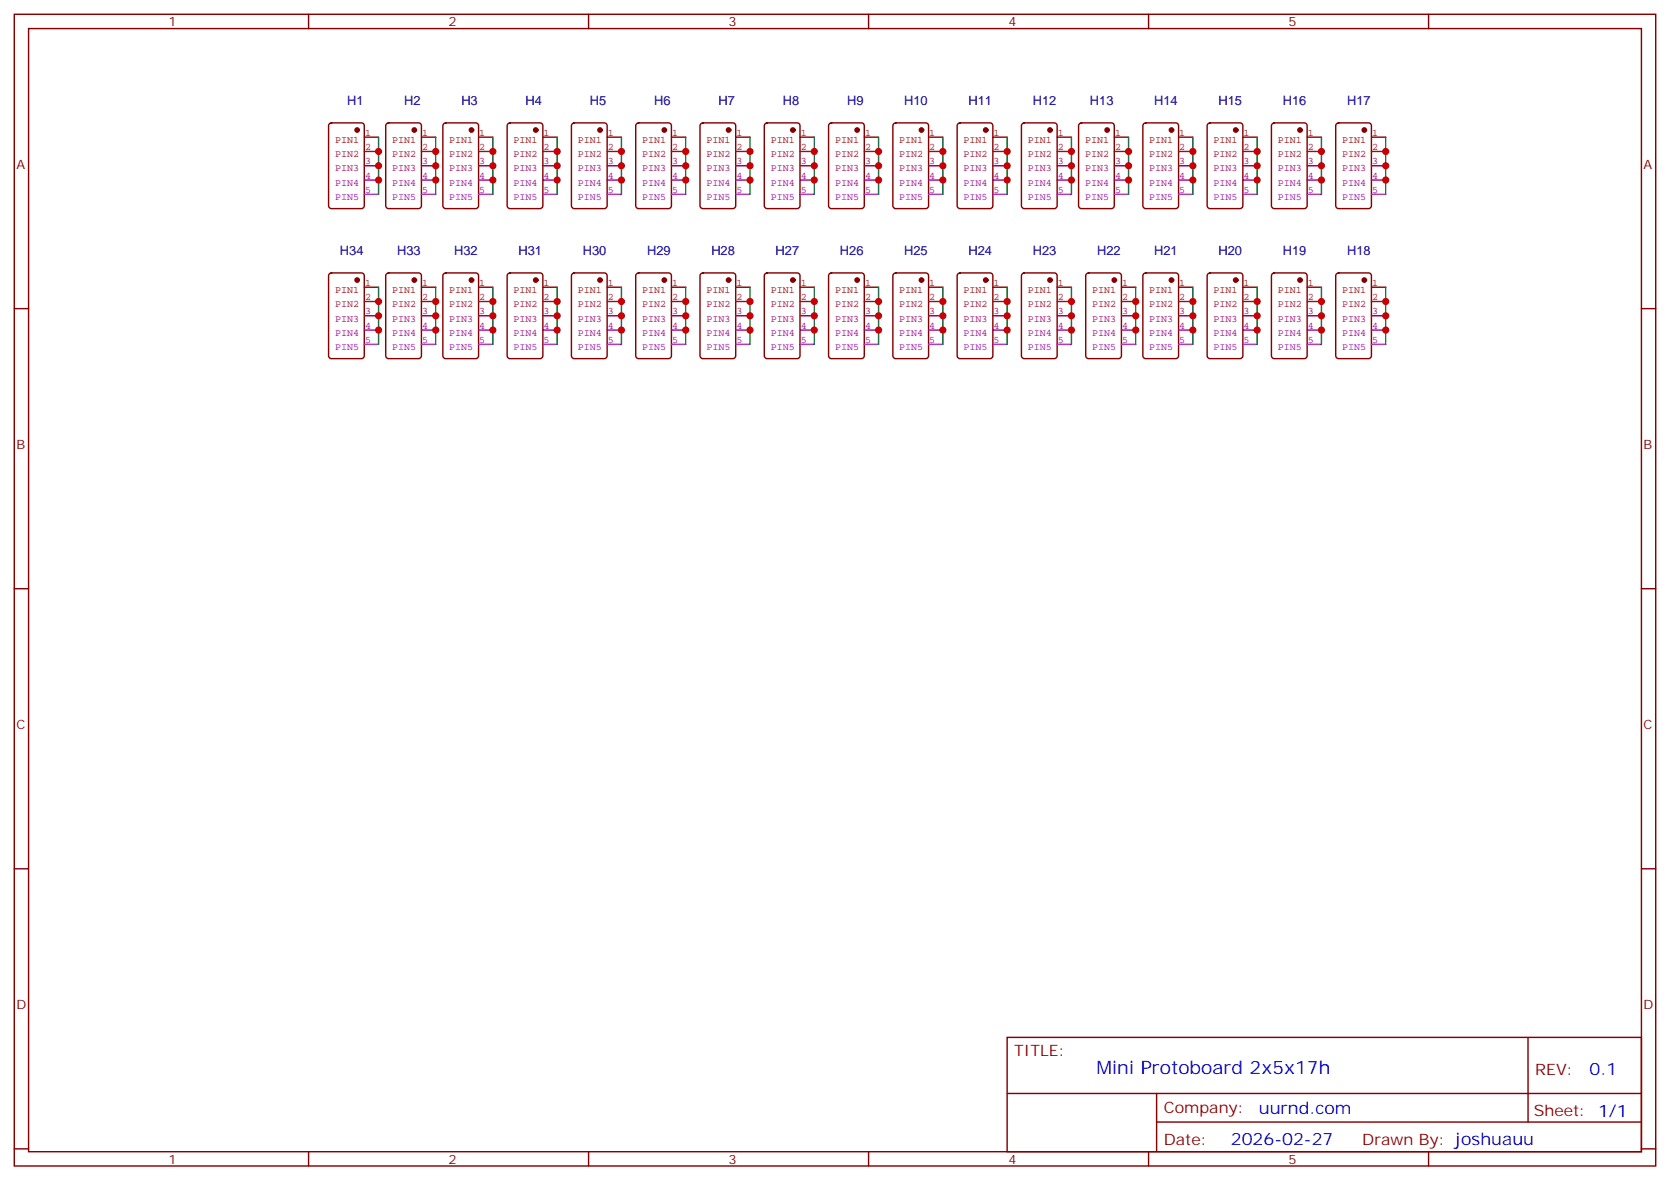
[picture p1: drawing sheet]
<svg xmlns="http://www.w3.org/2000/svg" width="412mm" height="292mm" viewBox="0 0 412 292" stroke-linecap="round" stroke-linejoin="round" font-family="sans-serif">
<g fill="none" stroke="#870000" stroke-width=".35">
<path d="M3.5 3.5h405.4v284.4h-405.4zM7.1 7.1h398.2v277.2h-398.2zM76.2 3.5v3.6M145.3 3.5v3.6M214.5 3.5v3.6M283.6 3.5v3.6M352.8 3.5v3.6M81.4 30.5l.4-.2h7.5a.71 .71 0 0 1 .7 .7v19.8a.76 .76 0 0 1-.7 .7h-7.5a.76 .76 0 0 1-.7-.7v-19.8zM95.5 30.5l.5-.2h7.4a.71 .71 0 0 1 .7 .7v19.8a.76 .76 0 0 1-.7 .7h-7.4a.76 .76 0 0 1-.8-.7v-19.8zM109.6 30.5l.5-.2h7.4a.71 .71 0 0 1 .7 .7v19.8a.76 .76 0 0 1-.7 .7h-7.4a.76 .76 0 0 1-.7-.7v-19.8zM125.5 30.5l.4-.2h7.4a.71 .71 0 0 1 .8 .7v19.8a.76 .76 0 0 1-.8 .7h-7.4a.76 .76 0 0 1-.7-.7v-19.8zM141.3 30.5l.5-.2h7.4a.71 .71 0 0 1 .7 .7v19.8a.76 .76 0 0 1-.7 .7h-7.4a.76 .76 0 0 1-.7-.7v-19.8z"/>
<path d="M157.2 30.5l.5-.2h7.4a.71 .71 0 0 1 .7 .7v19.8a.76 .76 0 0 1-.7 .7h-7.4a.76 .76 0 0 1-.7-.7v-19.8zM173.1 30.5l.5-.2h7.4a.71 .71 0 0 1 .7 .7v19.8a.76 .76 0 0 1-.7 .7h-7.4a.76 .76 0 0 1-.7-.7v-19.8zM189 30.5l.4-.2h7.4a.71 .71 0 0 1 .8 .7v19.8a.76 .76 0 0 1-.8 .7h-7.4a.76 .76 0 0 1-.7-.7v-19.8zM204.8 30.5l.5-.2h7.4a.71 .71 0 0 1 .7 .7v19.8a.76 .76 0 0 1-.7 .7h-7.4a.76 .76 0 0 1-.7-.7v-19.8zM220.7 30.5l.5-.2h7.4a.71 .71 0 0 1 .7 .7v19.8a.76 .76 0 0 1-.7 .7h-7.4a.76 .76 0 0 1-.7-.7v-19.8zM236.6 30.5l.5-.2h7.4a.71 .71 0 0 1 .7 .7v19.8a.76 .76 0 0 1-.7 .7h-7.4a.76 .76 0 0 1-.7-.7v-19.8zM252.5 30.5l.4-.2h7.4a.71 .71 0 0 1 .8 .7v19.8a.76 .76 0 0 1-.8 .7h-7.4a.76 .76 0 0 1-.7-.7v-19.8zM266.6 30.5l.5-.2h7.4a.71 .71 0 0 1 .7 .7v19.8a.76 .76 0 0 1-.7 .7h-7.4a.76 .76 0 0 1-.8-.7v-19.8zM282.5 30.5l.4-.2h7.4a.71 .71 0 0 1 .7 .7v19.8a.76 .76 0 0 1-.7 .7h-7.4a.76 .76 0 0 1-.7-.7v-19.8zM298.3 30.5l.5-.2h7.4a.71 .71 0 0 1 .7 .7v19.8a.76 .76 0 0 1-.7 .7h-7.4a.76 .76 0 0 1-.7-.7v-19.8zM314.2 30.5l.5-.2h7.4a.71 .71 0 0 1 .7 .7v19.8a.76 .76 0 0 1-.7 .7h-7.4a.76 .76 0 0 1-.7-.7v-19.8zM330.1 30.5l.5-.2h7.4a.71 .71 0 0 1 .7 .7v19.8a.76 .76 0 0 1-.7 .7h-7.4a.76 .76 0 0 1-.8-.7v-19.8z"/>
<path d="M3.5 76.2h3.6M81.4 67.6l.4-.2h7.5a.71 .71 0 0 1 .7 .7v19.7a.76 .76 0 0 1-.7 .7h-7.5a.76 .76 0 0 1-.7-.7v-19.7zM95.5 67.6l.5-.2h7.4a.71 .71 0 0 1 .7 .7v19.7a.76 .76 0 0 1-.7 .7h-7.4a.76 .76 0 0 1-.8-.7v-19.7zM109.6 67.6l.5-.2h7.4a.71 .71 0 0 1 .7 .7v19.7a.76 .76 0 0 1-.7 .7h-7.4a.76 .76 0 0 1-.7-.7v-19.7zM125.5 67.6l.4-.2h7.4a.71 .71 0 0 1 .8 .7v19.7a.76 .76 0 0 1-.8 .7h-7.4a.76 .76 0 0 1-.7-.7v-19.7zM141.3 67.6l.5-.2h7.4a.71 .71 0 0 1 .7 .7v19.7a.76 .76 0 0 1-.7 .7h-7.4a.76 .76 0 0 1-.7-.7v-19.7zM157.2 67.6l.5-.2h7.4a.71 .71 0 0 1 .7 .7v19.7a.76 .76 0 0 1-.7 .7h-7.4a.76 .76 0 0 1-.7-.7v-19.7zM173.1 67.6l.5-.2h7.4a.71 .71 0 0 1 .7 .7v19.7a.76 .76 0 0 1-.7 .7h-7.4a.76 .76 0 0 1-.7-.7v-19.7zM189 67.6l.4-.2h7.4a.71 .71 0 0 1 .8 .7v19.7a.76 .76 0 0 1-.8 .7h-7.4a.76 .76 0 0 1-.7-.7v-19.7zM204.8 67.6l.5-.2h7.4a.71 .71 0 0 1 .7 .7v19.7a.76 .76 0 0 1-.7 .7h-7.4a.76 .76 0 0 1-.7-.7v-19.7zM220.7 67.6l.5-.2h7.4a.71 .71 0 0 1 .7 .7v19.7a.76 .76 0 0 1-.7 .7h-7.4a.76 .76 0 0 1-.7-.7v-19.7zM236.6 67.6l.5-.2h7.4a.71 .71 0 0 1 .7 .7v19.7a.76 .76 0 0 1-.7 .7h-7.4a.76 .76 0 0 1-.7-.7v-19.7z"/>
<path d="M252.5 67.6l.4-.2h7.4a.71 .71 0 0 1 .8 .7v19.7a.76 .76 0 0 1-.8 .7h-7.4a.76 .76 0 0 1-.7-.7v-19.7zM268.3 67.6l.5-.2h7.4a.71 .71 0 0 1 .7 .7v19.7a.76 .76 0 0 1-.7 .7h-7.4a.76 .76 0 0 1-.7-.7v-19.7zM282.5 67.6l.4-.2h7.4a.71 .71 0 0 1 .7 .7v19.7a.76 .76 0 0 1-.7 .7h-7.4a.76 .76 0 0 1-.7-.7v-19.7zM298.3 67.6l.5-.2h7.4a.71 .71 0 0 1 .7 .7v19.7a.76 .76 0 0 1-.7 .7h-7.4a.76 .76 0 0 1-.7-.7v-19.7zM314.2 67.6l.5-.2h7.4a.71 .71 0 0 1 .7 .7v19.7a.76 .76 0 0 1-.7 .7h-7.4a.76 .76 0 0 1-.7-.7v-19.7zM330.1 67.6l.5-.2h7.4a.71 .71 0 0 1 .7 .7v19.7a.76 .76 0 0 1-.7 .7h-7.4a.76 .76 0 0 1-.8-.7v-19.7zM405.3 76.2h3.6M3.5 145.3h3.6M405.3 145.3h3.6M3.5 214.5h3.6M405.3 214.5h3.6M248.7 256.1h156.6v28.2h-156.6z"/>
<path d="M377.3 256.1v20.9M248.7 270h156.5M285.6 277h119.6M285.6 270v14.1M3.5 283.6h3.6M76.2 284.3v3.6M145.3 284.3v3.6M214.5 284.3v3.6M283.6 284.3v3.6M352.8 284.3v3.6M405.3 283.6h3.6"/>
</g>
<g fill="#870000" stroke="#870000" stroke-width=".35">
<circle cx="88.2" cy="32.1" r=".53"/>
<circle cx="102.3" cy="32.1" r=".53"/>
<circle cx="116.4" cy="32.1" r=".53"/>
<circle cx="132.3" cy="32.1" r=".53"/>
<circle cx="336.9" cy="32.1" r=".53"/>
<circle cx="148.2" cy="32.1" r=".53"/>
<circle cx="164" cy="32.1" r=".53"/>
<circle cx="179.9" cy="32.1" r=".53"/>
<circle cx="195.8" cy="32.1" r=".53"/>
<circle cx="211.7" cy="32.1" r=".53"/>
<circle cx="227.5" cy="32.1" r=".53"/>
<circle cx="243.4" cy="32.1" r=".53"/>
<circle cx="259.3" cy="32.1" r=".53"/>
<circle cx="273.4" cy="32.1" r=".53"/>
<circle cx="289.3" cy="32.1" r=".53"/>
<circle cx="305.2" cy="32.1" r=".53"/>
<circle cx="321" cy="32.1" r=".53"/>
<circle cx="336.9" cy="69.1" r=".53"/>
<circle cx="321" cy="69.1" r=".53"/>
<circle cx="305.2" cy="69.1" r=".53"/>
<circle cx="289.3" cy="69.1" r=".53"/>
<circle cx="275.2" cy="69.1" r=".53"/>
<circle cx="259.3" cy="69.1" r=".53"/>
<circle cx="243.4" cy="69.1" r=".53"/>
<circle cx="227.5" cy="69.1" r=".53"/>
<circle cx="211.7" cy="69.1" r=".53"/>
<circle cx="195.8" cy="69.1" r=".53"/>
<circle cx="179.9" cy="69.1" r=".53"/>
<circle cx="164" cy="69.1" r=".53"/>
<circle cx="148.2" cy="69.1" r=".53"/>
<circle cx="132.3" cy="69.1" r=".53"/>
<circle cx="116.4" cy="69.1" r=".53"/>
<circle cx="102.3" cy="69.1" r=".53"/>
<circle cx="88.2" cy="69.1" r=".53"/>
</g>
<g fill="none" stroke="#900" stroke-width=".35">
<path d="M90 33.9h3.5M104.1 33.9h3.5M118.2 33.9h3.5M134.1 33.9h3.5M149.9 33.9h3.6M165.8 33.9h3.5M181.7 33.9h3.5M197.6 33.9h3.5M213.4 33.9h3.6M229.3 33.9h3.5M245.2 33.9h3.5M261.1 33.9h3.5"/>
<path d="M275.2 33.9h3.5M291 33.9h3.6M306.9 33.9h3.5M322.8 33.9h3.5M338.7 33.9h3.5M90 70.9h3.5M104.1 70.9h3.5M118.2 70.9h3.5M134.1 70.9h3.5M149.9 70.9h3.6M165.8 70.9h3.5M181.7 70.9h3.5"/>
<path d="M197.6 70.9h3.5M213.4 70.9h3.6M229.3 70.9h3.5M245.2 70.9h3.5M261.1 70.9h3.5M276.9 70.9h3.6M291 70.9h3.6M306.9 70.9h3.5M322.8 70.9h3.5M338.7 70.9h3.5"/>
</g>
<g fill="none" stroke="#903" stroke-width=".35">
<path d="M90 37.4h3.5M104.1 37.4h3.5M118.2 37.4h3.5M134.1 37.4h3.5M149.9 37.4h3.6M165.8 37.4h3.5M181.7 37.4h3.5M197.6 37.4h3.5M213.4 37.4h3.6M229.3 37.4h3.5M245.2 37.4h3.5M261.1 37.4h3.5"/>
<path d="M275.2 37.4h3.5M291 37.4h3.6M306.9 37.4h3.5M322.8 37.4h3.5M338.7 37.4h3.5M90 74.4h3.5M104.1 74.4h3.5M118.2 74.4h3.5M134.1 74.4h3.5M149.9 74.4h3.6M165.8 74.4h3.5M181.7 74.4h3.5"/>
<path d="M197.6 74.4h3.5M213.4 74.4h3.6M229.3 74.4h3.5M245.2 74.4h3.5M261.1 74.4h3.5M276.9 74.4h3.6M291 74.4h3.6M306.9 74.4h3.5M322.8 74.4h3.5M338.7 74.4h3.5"/>
</g>
<g fill="none" stroke="#906" stroke-width=".35">
<path d="M90 40.9h3.5M104.1 40.9h3.5M118.2 40.9h3.5M134.1 40.9h3.5M149.9 40.9h3.6M165.8 40.9h3.5M181.7 40.9h3.5M197.6 40.9h3.5M213.4 40.9h3.6M229.3 40.9h3.5M245.2 40.9h3.5M261.1 40.9h3.5"/>
<path d="M275.2 40.9h3.5M291 40.9h3.6M306.9 40.9h3.5M322.8 40.9h3.5M338.7 40.9h3.5M90 78h3.5M104.1 78h3.5M118.2 78h3.5M134.1 78h3.5M149.9 78h3.6M165.8 78h3.5M181.7 78h3.5"/>
<path d="M197.6 78h3.5M213.4 78h3.6M229.3 78h3.5M245.2 78h3.5M261.1 78h3.5M276.9 78h3.6M291 78h3.6M306.9 78h3.5M322.8 78h3.5M338.7 78h3.5"/>
</g>
<g fill="none" stroke="#909" stroke-width=".35">
<path d="M90 44.5h3.5M104.1 44.5h3.5M118.2 44.5h3.5M134.1 44.5h3.5M149.9 44.5h3.6M165.8 44.5h3.5M181.7 44.5h3.5M197.6 44.5h3.5M213.4 44.5h3.6M229.3 44.5h3.5M245.2 44.5h3.5M261.1 44.5h3.5"/>
<path d="M275.2 44.5h3.5M291 44.5h3.6M306.9 44.5h3.5M322.8 44.5h3.5M338.7 44.5h3.5M90 81.5h3.5M104.1 81.5h3.5M118.2 81.5h3.5M134.1 81.5h3.5M149.9 81.5h3.6M165.8 81.5h3.5M181.7 81.5h3.5"/>
<path d="M197.6 81.5h3.5M213.4 81.5h3.6M229.3 81.5h3.5M245.2 81.5h3.5M261.1 81.5h3.5M276.9 81.5h3.6M291 81.5h3.6M306.9 81.5h3.5M322.8 81.5h3.5M338.7 81.5h3.5"/>
</g>
<g fill="none" stroke="#90c" stroke-width=".35">
<path d="M90 48h3.5M104.1 48h3.5M118.2 48h3.5M134.1 48h3.5M149.9 48h3.6M165.8 48h3.5M181.7 48h3.5M197.6 48h3.5M213.4 48h3.6M229.3 48h3.5M245.2 48h3.5M261.1 48h3.5"/>
<path d="M275.2 48h3.5M291 48h3.6M306.9 48h3.5M322.8 48h3.5M338.7 48h3.5M90 85h3.5M104.1 85h3.5M118.2 85h3.5M134.1 85h3.5M149.9 85h3.6M165.8 85h3.5M181.7 85h3.5"/>
<path d="M197.6 85h3.5M213.4 85h3.6M229.3 85h3.5M245.2 85h3.5M261.1 85h3.5M276.9 85h3.6M291 85h3.6M306.9 85h3.5M322.8 85h3.5M338.7 85h3.5"/>
</g>
<g fill="none" stroke="#008700" stroke-width=".35">
<path d="M93.5 33.9v14.1M107.6 33.9v14.1M121.7 33.9v14.1M137.6 33.9v14.1M153.5 33.9v14.1M169.3 33.9v14.1M185.2 33.9v14.1M201.1 33.9v14.1M217 33.9v14.1M232.8 33.9v14.1M248.7 33.9v14.1M264.6 33.9v14.1"/>
<path d="M278.7 33.9v14.1M294.6 33.9v14.1M310.4 33.9v14.1M326.3 33.9v14.1M342.2 33.9v14.1M93.5 70.9v14.1M107.6 70.9v14.1M121.7 70.9v14.1M137.6 70.9v14.1M153.5 70.9v14.1M169.3 70.9v14.1M185.2 70.9v14.1"/>
<path d="M201.1 70.9v14.1M217 70.9v14.1M232.8 70.9v14.1M248.7 70.9v14.1M264.6 70.9v14.1M280.5 70.9v14.1M294.6 70.9v14.1M310.4 70.9v14.1M326.3 70.9v14.1M342.2 70.9v14.1"/>
</g>
<g fill="#c00">
<circle cx="93.5" cy="37.4" r=".88"/>
<circle cx="93.5" cy="40.9" r=".88"/>
<circle cx="93.5" cy="44.4" r=".88"/>
<circle cx="107.6" cy="37.4" r=".88"/>
<circle cx="107.6" cy="40.9" r=".88"/>
<circle cx="107.6" cy="44.4" r=".88"/>
<circle cx="121.7" cy="37.4" r=".88"/>
<circle cx="121.7" cy="40.9" r=".88"/>
<circle cx="121.7" cy="44.4" r=".88"/>
<circle cx="137.6" cy="37.4" r=".88"/>
<circle cx="137.6" cy="40.9" r=".88"/>
<circle cx="137.6" cy="44.4" r=".88"/>
<circle cx="153.5" cy="37.4" r=".88"/>
<circle cx="153.5" cy="40.9" r=".88"/>
<circle cx="153.5" cy="44.4" r=".88"/>
<circle cx="169.3" cy="37.4" r=".88"/>
<circle cx="169.3" cy="40.9" r=".88"/>
<circle cx="169.3" cy="44.4" r=".88"/>
<circle cx="185.2" cy="37.4" r=".88"/>
<circle cx="185.2" cy="40.9" r=".88"/>
<circle cx="185.2" cy="44.4" r=".88"/>
<circle cx="201.1" cy="37.4" r=".88"/>
<circle cx="201.1" cy="40.9" r=".88"/>
<circle cx="201.1" cy="44.4" r=".88"/>
<circle cx="217" cy="37.4" r=".88"/>
<circle cx="217" cy="40.9" r=".88"/>
<circle cx="217" cy="44.4" r=".88"/>
<circle cx="232.8" cy="37.4" r=".88"/>
<circle cx="232.8" cy="40.9" r=".88"/>
<circle cx="232.8" cy="44.4" r=".88"/>
<circle cx="248.7" cy="37.4" r=".88"/>
<circle cx="248.7" cy="40.9" r=".88"/>
<circle cx="248.7" cy="44.4" r=".88"/>
<circle cx="264.6" cy="37.4" r=".88"/>
<circle cx="264.6" cy="40.9" r=".88"/>
<circle cx="264.6" cy="44.4" r=".88"/>
<circle cx="278.7" cy="37.4" r=".88"/>
<circle cx="278.7" cy="40.9" r=".88"/>
<circle cx="278.7" cy="44.4" r=".88"/>
<circle cx="294.6" cy="37.4" r=".88"/>
<circle cx="294.6" cy="40.9" r=".88"/>
<circle cx="294.6" cy="44.4" r=".88"/>
<circle cx="310.4" cy="37.4" r=".88"/>
<circle cx="310.4" cy="40.9" r=".88"/>
<circle cx="310.4" cy="44.4" r=".88"/>
<circle cx="326.3" cy="37.4" r=".88"/>
<circle cx="326.3" cy="40.9" r=".88"/>
<circle cx="326.3" cy="44.4" r=".88"/>
<circle cx="342.2" cy="37.4" r=".88"/>
<circle cx="342.2" cy="40.9" r=".88"/>
<circle cx="342.2" cy="44.4" r=".88"/>
<circle cx="153.5" cy="74.4" r=".88"/>
<circle cx="153.5" cy="78" r=".88"/>
<circle cx="153.5" cy="81.5" r=".88"/>
<circle cx="342.2" cy="74.4" r=".88"/>
<circle cx="342.2" cy="78" r=".88"/>
<circle cx="342.2" cy="81.5" r=".88"/>
<circle cx="326.3" cy="74.4" r=".88"/>
<circle cx="326.3" cy="78" r=".88"/>
<circle cx="326.3" cy="81.5" r=".88"/>
<circle cx="310.4" cy="74.4" r=".88"/>
<circle cx="310.4" cy="78" r=".88"/>
<circle cx="310.4" cy="81.5" r=".88"/>
<circle cx="294.6" cy="74.4" r=".88"/>
<circle cx="294.6" cy="78" r=".88"/>
<circle cx="294.6" cy="81.5" r=".88"/>
<circle cx="280.5" cy="74.4" r=".88"/>
<circle cx="280.5" cy="78" r=".88"/>
<circle cx="280.5" cy="81.5" r=".88"/>
<circle cx="264.6" cy="74.4" r=".88"/>
<circle cx="264.6" cy="78" r=".88"/>
<circle cx="264.6" cy="81.5" r=".88"/>
<circle cx="248.7" cy="74.4" r=".88"/>
<circle cx="248.7" cy="78" r=".88"/>
<circle cx="248.7" cy="81.5" r=".88"/>
<circle cx="232.8" cy="74.4" r=".88"/>
<circle cx="232.8" cy="78" r=".88"/>
<circle cx="232.8" cy="81.5" r=".88"/>
<circle cx="217" cy="74.4" r=".88"/>
<circle cx="217" cy="78" r=".88"/>
<circle cx="217" cy="81.5" r=".88"/>
<circle cx="201.1" cy="74.4" r=".88"/>
<circle cx="201.1" cy="78" r=".88"/>
<circle cx="201.1" cy="81.5" r=".88"/>
<circle cx="185.2" cy="74.4" r=".88"/>
<circle cx="185.2" cy="78" r=".88"/>
<circle cx="185.2" cy="81.5" r=".88"/>
<circle cx="169.3" cy="74.4" r=".88"/>
<circle cx="169.3" cy="78" r=".88"/>
<circle cx="169.3" cy="81.5" r=".88"/>
<circle cx="137.6" cy="74.4" r=".88"/>
<circle cx="137.6" cy="78" r=".88"/>
<circle cx="137.6" cy="81.5" r=".88"/>
<circle cx="121.7" cy="74.4" r=".88"/>
<circle cx="121.7" cy="78" r=".88"/>
<circle cx="121.7" cy="81.5" r=".88"/>
<circle cx="107.6" cy="74.4" r=".88"/>
<circle cx="107.6" cy="78" r=".88"/>
<circle cx="107.6" cy="81.5" r=".88"/>
<circle cx="93.5" cy="74.4" r=".88"/>
<circle cx="93.5" cy="78" r=".88"/>
<circle cx="93.5" cy="81.5" r=".88"/>
</g>
<text font-size="4.6" fill="#00f" x="270.8" y="265.1">Mini Protoboard 2x5x17h</text>
<g font-size="4.2" fill="#00f">
<text x="392.5" y="265.4">0.1</text>
<text x="310.9" y="274.9">uurnd.com</text>
<text x="304" y="282.7">2026-02-27</text>
</g>
<g font-size="3.9" fill="#800">
<text x="250.5" y="260.7">TITLE:</text>
<text x="379.1" y="265.4">REV:</text>
<text x="287.4" y="274.9">Company:</text>
<text x="378.7" y="275.5">Sheet: 1/1</text>
<text x="287.4" y="282.6">Date:</text>
<text x="336.4" y="282.7">Drawn By: joshuauu</text>
</g>
<g font-size="3.2" fill="#800">
<text x="41.6" y="6.5">1</text>
<text x="110.8" y="6.5">2</text>
<text x="179.9" y="6.5">3</text>
<text x="249.1" y="6.5">4</text>
<text x="318.2" y="6.5">5</text>
<text x="4.1" y="41.6">A</text>
<text x="405.9" y="41.6">A</text>
<text x="4.1" y="110.8">B</text>
<text x="405.9" y="110.8">B</text>
<text x="4.1" y="179.9">C</text>
<text x="405.9" y="179.9">C</text>
<text x="4.1" y="249.1">D</text>
<text x="405.9" y="249.1">D</text>
<text x="41.6" y="287.3">1</text>
<text x="110.8" y="287.3">2</text>
<text x="179.9" y="287.3">3</text>
<text x="249.1" y="287.3">4</text>
<text x="318.2" y="287.3">5</text>
</g>
<g font-size="3.2" fill="#000080">
<text x="85.7" y="25.9">H1</text>
<text x="99.8" y="25.9">H2</text>
<text x="113.9" y="25.9">H3</text>
<text x="129.8" y="25.9">H4</text>
<text x="145.7" y="25.9">H5</text>
<text x="161.6" y="25.9">H6</text>
<text x="177.4" y="25.9">H7</text>
<text x="193.3" y="25.9">H8</text>
<text x="209.2" y="25.9">H9</text>
<text x="223.3" y="25.9">H10</text>
<text x="239.2" y="25.9">H11</text>
<text x="255" y="25.9">H12</text>
<text x="269.2" y="25.9">H13</text>
<text x="285" y="25.9">H14</text>
<text x="300.9" y="25.9">H15</text>
<text x="316.8" y="25.9">H16</text>
<text x="332.7" y="25.9">H17</text>
<text x="83.9" y="63">H34</text>
<text x="98.1" y="63">H33</text>
<text x="112.2" y="63">H32</text>
<text x="128" y="63">H31</text>
<text x="143.9" y="63">H30</text>
<text x="159.8" y="63">H29</text>
<text x="175.7" y="63">H28</text>
<text x="191.5" y="63">H27</text>
<text x="207.4" y="63">H26</text>
<text x="223.3" y="63">H25</text>
<text x="239.2" y="63">H24</text>
<text x="255" y="63">H23</text>
<text x="270.9" y="63">H22</text>
<text x="285" y="63">H21</text>
<text x="300.9" y="63">H20</text>
<text x="316.8" y="63">H19</text>
<text x="332.7" y="63">H18</text>
</g>
<g font-size="2.5" fill="#900">
<text x="82.7" y="35.3">PIN1</text>
<text x="90.1" y="33.5">1</text>
<text x="96.8" y="35.3">PIN1</text>
<text x="104.2" y="33.5">1</text>
<text x="110.9" y="35.3">PIN1</text>
<text x="118.4" y="33.5">1</text>
<text x="126.8" y="35.3">PIN1</text>
<text x="134.2" y="33.5">1</text>
<text x="142.7" y="35.3">PIN1</text>
<text x="150.1" y="33.5">1</text>
<text x="158.6" y="35.3">PIN1</text>
<text x="166" y="33.5">1</text>
<text x="174.4" y="35.3">PIN1</text>
<text x="181.9" y="33.5">1</text>
<text x="190.3" y="35.3">PIN1</text>
<text x="197.7" y="33.5">1</text>
<text x="206.2" y="35.3">PIN1</text>
<text x="213.6" y="33.5">1</text>
<text x="222.1" y="35.3">PIN1</text>
<text x="229.5" y="33.5">1</text>
<text x="237.9" y="35.3">PIN1</text>
<text x="245.4" y="33.5">1</text>
<text x="253.8" y="35.3">PIN1</text>
<text x="261.2" y="33.5">1</text>
<text x="267.9" y="35.3">PIN1</text>
<text x="275.3" y="33.5">1</text>
<text x="283.8" y="35.3">PIN1</text>
<text x="291.2" y="33.5">1</text>
<text x="299.7" y="35.3">PIN1</text>
<text x="307.1" y="33.5">1</text>
<text x="315.6" y="35.3">PIN1</text>
<text x="323" y="33.5">1</text>
<text x="331.4" y="35.3">PIN1</text>
<text x="338.8" y="33.5">1</text>
<text x="90.1" y="70.6">1</text>
<text x="104.2" y="70.6">1</text>
<text x="118.4" y="70.6">1</text>
<text x="134.2" y="70.6">1</text>
<text x="150.1" y="70.6">1</text>
<text x="166" y="70.6">1</text>
<text x="181.9" y="70.6">1</text>
<text x="197.7" y="70.6">1</text>
<text x="213.6" y="70.6">1</text>
<text x="229.5" y="70.6">1</text>
<text x="245.4" y="70.6">1</text>
<text x="261.2" y="70.6">1</text>
<text x="277.1" y="70.6">1</text>
<text x="291.2" y="70.6">1</text>
<text x="307.1" y="70.6">1</text>
<text x="323" y="70.6">1</text>
<text x="338.8" y="70.6">1</text>
<text x="82.7" y="72.3">PIN1</text>
<text x="96.8" y="72.3">PIN1</text>
<text x="110.9" y="72.3">PIN1</text>
<text x="126.8" y="72.3">PIN1</text>
<text x="142.7" y="72.3">PIN1</text>
<text x="158.6" y="72.3">PIN1</text>
<text x="174.4" y="72.3">PIN1</text>
<text x="190.3" y="72.3">PIN1</text>
<text x="206.2" y="72.3">PIN1</text>
<text x="222.1" y="72.3">PIN1</text>
<text x="237.9" y="72.3">PIN1</text>
<text x="253.8" y="72.3">PIN1</text>
<text x="269.7" y="72.3">PIN1</text>
<text x="283.8" y="72.3">PIN1</text>
<text x="299.7" y="72.3">PIN1</text>
<text x="315.6" y="72.3">PIN1</text>
<text x="331.4" y="72.3">PIN1</text>
</g>
<g font-size="2.5" fill="#903">
<text x="82.7" y="38.8">PIN2</text>
<text x="90.1" y="37">2</text>
<text x="96.8" y="38.8">PIN2</text>
<text x="104.2" y="37">2</text>
<text x="110.9" y="38.8">PIN2</text>
<text x="118.4" y="37">2</text>
<text x="126.8" y="38.8">PIN2</text>
<text x="134.2" y="37">2</text>
<text x="142.7" y="38.8">PIN2</text>
<text x="150.1" y="37">2</text>
<text x="158.6" y="38.8">PIN2</text>
<text x="166" y="37">2</text>
<text x="174.4" y="38.8">PIN2</text>
<text x="181.9" y="37">2</text>
<text x="190.3" y="38.8">PIN2</text>
<text x="197.7" y="37">2</text>
<text x="206.2" y="38.8">PIN2</text>
<text x="213.6" y="37">2</text>
<text x="222.1" y="38.8">PIN2</text>
<text x="229.5" y="37">2</text>
<text x="237.9" y="38.8">PIN2</text>
<text x="245.4" y="37">2</text>
<text x="253.8" y="38.8">PIN2</text>
<text x="261.2" y="37">2</text>
<text x="267.9" y="38.8">PIN2</text>
<text x="275.3" y="37">2</text>
<text x="283.8" y="38.8">PIN2</text>
<text x="291.2" y="37">2</text>
<text x="299.7" y="38.8">PIN2</text>
<text x="307.1" y="37">2</text>
<text x="315.6" y="38.8">PIN2</text>
<text x="323" y="37">2</text>
<text x="331.4" y="38.8">PIN2</text>
<text x="338.8" y="37">2</text>
<text x="82.7" y="75.8">PIN2</text>
<text x="90.1" y="74.1">2</text>
<text x="96.8" y="75.8">PIN2</text>
<text x="104.2" y="74.1">2</text>
<text x="110.9" y="75.8">PIN2</text>
<text x="118.4" y="74.1">2</text>
<text x="126.8" y="75.8">PIN2</text>
<text x="134.2" y="74.1">2</text>
<text x="142.7" y="75.8">PIN2</text>
<text x="150.1" y="74.1">2</text>
<text x="158.6" y="75.8">PIN2</text>
<text x="166" y="74.1">2</text>
<text x="174.4" y="75.8">PIN2</text>
<text x="181.9" y="74.1">2</text>
<text x="190.3" y="75.8">PIN2</text>
<text x="197.7" y="74.1">2</text>
<text x="206.2" y="75.8">PIN2</text>
<text x="213.6" y="74.1">2</text>
<text x="222.1" y="75.8">PIN2</text>
<text x="229.5" y="74.1">2</text>
<text x="237.9" y="75.8">PIN2</text>
<text x="245.4" y="74.1">2</text>
<text x="253.8" y="75.8">PIN2</text>
<text x="261.2" y="74.1">2</text>
<text x="269.7" y="75.8">PIN2</text>
<text x="277.1" y="74.1">2</text>
<text x="283.8" y="75.8">PIN2</text>
<text x="291.2" y="74.1">2</text>
<text x="299.7" y="75.8">PIN2</text>
<text x="307.1" y="74.1">2</text>
<text x="315.6" y="75.8">PIN2</text>
<text x="323" y="74.1">2</text>
<text x="331.4" y="75.8">PIN2</text>
<text x="338.8" y="74.1">2</text>
</g>
<g font-size="2.5" fill="#906">
<text x="90.1" y="40.6">3</text>
<text x="104.2" y="40.6">3</text>
<text x="118.4" y="40.6">3</text>
<text x="134.2" y="40.6">3</text>
<text x="150.1" y="40.6">3</text>
<text x="166" y="40.6">3</text>
<text x="181.9" y="40.6">3</text>
<text x="197.7" y="40.6">3</text>
<text x="213.6" y="40.6">3</text>
<text x="229.5" y="40.6">3</text>
<text x="245.4" y="40.6">3</text>
<text x="261.2" y="40.6">3</text>
<text x="275.3" y="40.6">3</text>
<text x="291.2" y="40.6">3</text>
<text x="307.1" y="40.6">3</text>
<text x="323" y="40.6">3</text>
<text x="338.8" y="40.6">3</text>
<text x="82.7" y="42.3">PIN3</text>
<text x="96.8" y="42.3">PIN3</text>
<text x="110.9" y="42.3">PIN3</text>
<text x="126.8" y="42.3">PIN3</text>
<text x="142.7" y="42.3">PIN3</text>
<text x="158.6" y="42.3">PIN3</text>
<text x="174.4" y="42.3">PIN3</text>
<text x="190.3" y="42.3">PIN3</text>
<text x="206.2" y="42.3">PIN3</text>
<text x="222.1" y="42.3">PIN3</text>
<text x="237.9" y="42.3">PIN3</text>
<text x="253.8" y="42.3">PIN3</text>
<text x="267.9" y="42.3">PIN3</text>
<text x="283.8" y="42.3">PIN3</text>
<text x="299.7" y="42.3">PIN3</text>
<text x="315.6" y="42.3">PIN3</text>
<text x="331.4" y="42.3">PIN3</text>
<text x="90.1" y="77.6">3</text>
<text x="104.2" y="77.6">3</text>
<text x="118.4" y="77.6">3</text>
<text x="134.2" y="77.6">3</text>
<text x="150.1" y="77.6">3</text>
<text x="166" y="77.6">3</text>
<text x="181.9" y="77.6">3</text>
<text x="197.7" y="77.6">3</text>
<text x="213.6" y="77.6">3</text>
<text x="229.5" y="77.6">3</text>
<text x="245.4" y="77.6">3</text>
<text x="261.2" y="77.6">3</text>
<text x="277.1" y="77.6">3</text>
<text x="291.2" y="77.6">3</text>
<text x="307.1" y="77.6">3</text>
<text x="323" y="77.6">3</text>
<text x="338.8" y="77.6">3</text>
<text x="82.7" y="79.4">PIN3</text>
<text x="96.8" y="79.4">PIN3</text>
<text x="110.9" y="79.4">PIN3</text>
<text x="126.8" y="79.4">PIN3</text>
<text x="142.7" y="79.4">PIN3</text>
<text x="158.6" y="79.4">PIN3</text>
<text x="174.4" y="79.4">PIN3</text>
<text x="190.3" y="79.4">PIN3</text>
<text x="206.2" y="79.4">PIN3</text>
<text x="222.1" y="79.4">PIN3</text>
<text x="237.9" y="79.4">PIN3</text>
<text x="253.8" y="79.4">PIN3</text>
<text x="269.7" y="79.4">PIN3</text>
<text x="283.8" y="79.4">PIN3</text>
<text x="299.7" y="79.4">PIN3</text>
<text x="315.6" y="79.4">PIN3</text>
<text x="331.4" y="79.4">PIN3</text>
</g>
<g font-size="2.5" fill="#909">
<text x="82.7" y="45.9">PIN4</text>
<text x="90.1" y="44.1">4</text>
<text x="96.8" y="45.9">PIN4</text>
<text x="104.2" y="44.1">4</text>
<text x="110.9" y="45.9">PIN4</text>
<text x="118.4" y="44.1">4</text>
<text x="126.8" y="45.9">PIN4</text>
<text x="134.2" y="44.1">4</text>
<text x="142.7" y="45.9">PIN4</text>
<text x="150.1" y="44.1">4</text>
<text x="158.6" y="45.9">PIN4</text>
<text x="166" y="44.1">4</text>
<text x="174.4" y="45.9">PIN4</text>
<text x="181.9" y="44.1">4</text>
<text x="190.3" y="45.9">PIN4</text>
<text x="197.7" y="44.1">4</text>
<text x="206.2" y="45.9">PIN4</text>
<text x="213.6" y="44.1">4</text>
<text x="222.1" y="45.9">PIN4</text>
<text x="229.5" y="44.1">4</text>
<text x="237.9" y="45.9">PIN4</text>
<text x="245.4" y="44.1">4</text>
<text x="253.8" y="45.9">PIN4</text>
<text x="261.2" y="44.1">4</text>
<text x="267.9" y="45.9">PIN4</text>
<text x="275.3" y="44.1">4</text>
<text x="283.8" y="45.9">PIN4</text>
<text x="291.2" y="44.1">4</text>
<text x="299.7" y="45.9">PIN4</text>
<text x="307.1" y="44.1">4</text>
<text x="315.6" y="45.9">PIN4</text>
<text x="323" y="44.1">4</text>
<text x="331.4" y="45.9">PIN4</text>
<text x="338.8" y="44.1">4</text>
<text x="82.7" y="82.9">PIN4</text>
<text x="90.1" y="81.1">4</text>
<text x="96.8" y="82.9">PIN4</text>
<text x="104.2" y="81.1">4</text>
<text x="110.9" y="82.9">PIN4</text>
<text x="118.4" y="81.1">4</text>
<text x="126.8" y="82.9">PIN4</text>
<text x="134.2" y="81.1">4</text>
<text x="142.7" y="82.9">PIN4</text>
<text x="150.1" y="81.1">4</text>
<text x="158.6" y="82.9">PIN4</text>
<text x="166" y="81.1">4</text>
<text x="174.4" y="82.9">PIN4</text>
<text x="181.9" y="81.1">4</text>
<text x="190.3" y="82.9">PIN4</text>
<text x="197.7" y="81.1">4</text>
<text x="206.2" y="82.9">PIN4</text>
<text x="213.6" y="81.1">4</text>
<text x="222.1" y="82.9">PIN4</text>
<text x="229.5" y="81.1">4</text>
<text x="237.9" y="82.9">PIN4</text>
<text x="245.4" y="81.1">4</text>
<text x="253.8" y="82.9">PIN4</text>
<text x="261.2" y="81.1">4</text>
<text x="269.7" y="82.9">PIN4</text>
<text x="277.1" y="81.1">4</text>
<text x="283.8" y="82.9">PIN4</text>
<text x="291.2" y="81.1">4</text>
<text x="299.7" y="82.9">PIN4</text>
<text x="307.1" y="81.1">4</text>
<text x="315.6" y="82.9">PIN4</text>
<text x="323" y="81.1">4</text>
<text x="331.4" y="82.9">PIN4</text>
<text x="338.8" y="81.1">4</text>
</g>
<g font-size="2.5" fill="#90c">
<text x="90.1" y="47.6">5</text>
<text x="104.2" y="47.6">5</text>
<text x="118.4" y="47.6">5</text>
<text x="134.2" y="47.6">5</text>
<text x="150.1" y="47.6">5</text>
<text x="166" y="47.6">5</text>
<text x="181.9" y="47.6">5</text>
<text x="197.7" y="47.6">5</text>
<text x="213.6" y="47.6">5</text>
<text x="229.5" y="47.6">5</text>
<text x="245.4" y="47.6">5</text>
<text x="261.2" y="47.6">5</text>
<text x="275.3" y="47.6">5</text>
<text x="291.2" y="47.6">5</text>
<text x="307.1" y="47.6">5</text>
<text x="323" y="47.6">5</text>
<text x="338.8" y="47.6">5</text>
<text x="82.7" y="49.4">PIN5</text>
<text x="96.8" y="49.4">PIN5</text>
<text x="110.9" y="49.4">PIN5</text>
<text x="126.8" y="49.4">PIN5</text>
<text x="142.7" y="49.4">PIN5</text>
<text x="158.6" y="49.4">PIN5</text>
<text x="174.4" y="49.4">PIN5</text>
<text x="190.3" y="49.4">PIN5</text>
<text x="206.2" y="49.4">PIN5</text>
<text x="222.1" y="49.4">PIN5</text>
<text x="237.9" y="49.4">PIN5</text>
<text x="253.8" y="49.4">PIN5</text>
<text x="267.9" y="49.4">PIN5</text>
<text x="283.8" y="49.4">PIN5</text>
<text x="299.7" y="49.4">PIN5</text>
<text x="315.6" y="49.4">PIN5</text>
<text x="331.4" y="49.4">PIN5</text>
<text x="82.7" y="86.4">PIN5</text>
<text x="90.1" y="84.7">5</text>
<text x="96.8" y="86.4">PIN5</text>
<text x="104.2" y="84.7">5</text>
<text x="110.9" y="86.4">PIN5</text>
<text x="118.4" y="84.7">5</text>
<text x="126.8" y="86.4">PIN5</text>
<text x="134.2" y="84.7">5</text>
<text x="142.7" y="86.4">PIN5</text>
<text x="150.1" y="84.7">5</text>
<text x="158.6" y="86.4">PIN5</text>
<text x="166" y="84.7">5</text>
<text x="174.4" y="86.4">PIN5</text>
<text x="181.9" y="84.7">5</text>
<text x="190.3" y="86.4">PIN5</text>
<text x="197.7" y="84.7">5</text>
<text x="206.2" y="86.4">PIN5</text>
<text x="213.6" y="84.7">5</text>
<text x="222.1" y="86.4">PIN5</text>
<text x="229.5" y="84.7">5</text>
<text x="237.9" y="86.4">PIN5</text>
<text x="245.4" y="84.7">5</text>
<text x="253.8" y="86.4">PIN5</text>
<text x="261.2" y="84.7">5</text>
<text x="269.7" y="86.4">PIN5</text>
<text x="277.1" y="84.7">5</text>
<text x="283.8" y="86.4">PIN5</text>
<text x="291.2" y="84.7">5</text>
<text x="299.7" y="86.4">PIN5</text>
<text x="307.1" y="84.7">5</text>
<text x="315.6" y="86.4">PIN5</text>
<text x="323" y="84.7">5</text>
<text x="331.4" y="86.4">PIN5</text>
<text x="338.8" y="84.7">5</text>
</g>
</svg>
